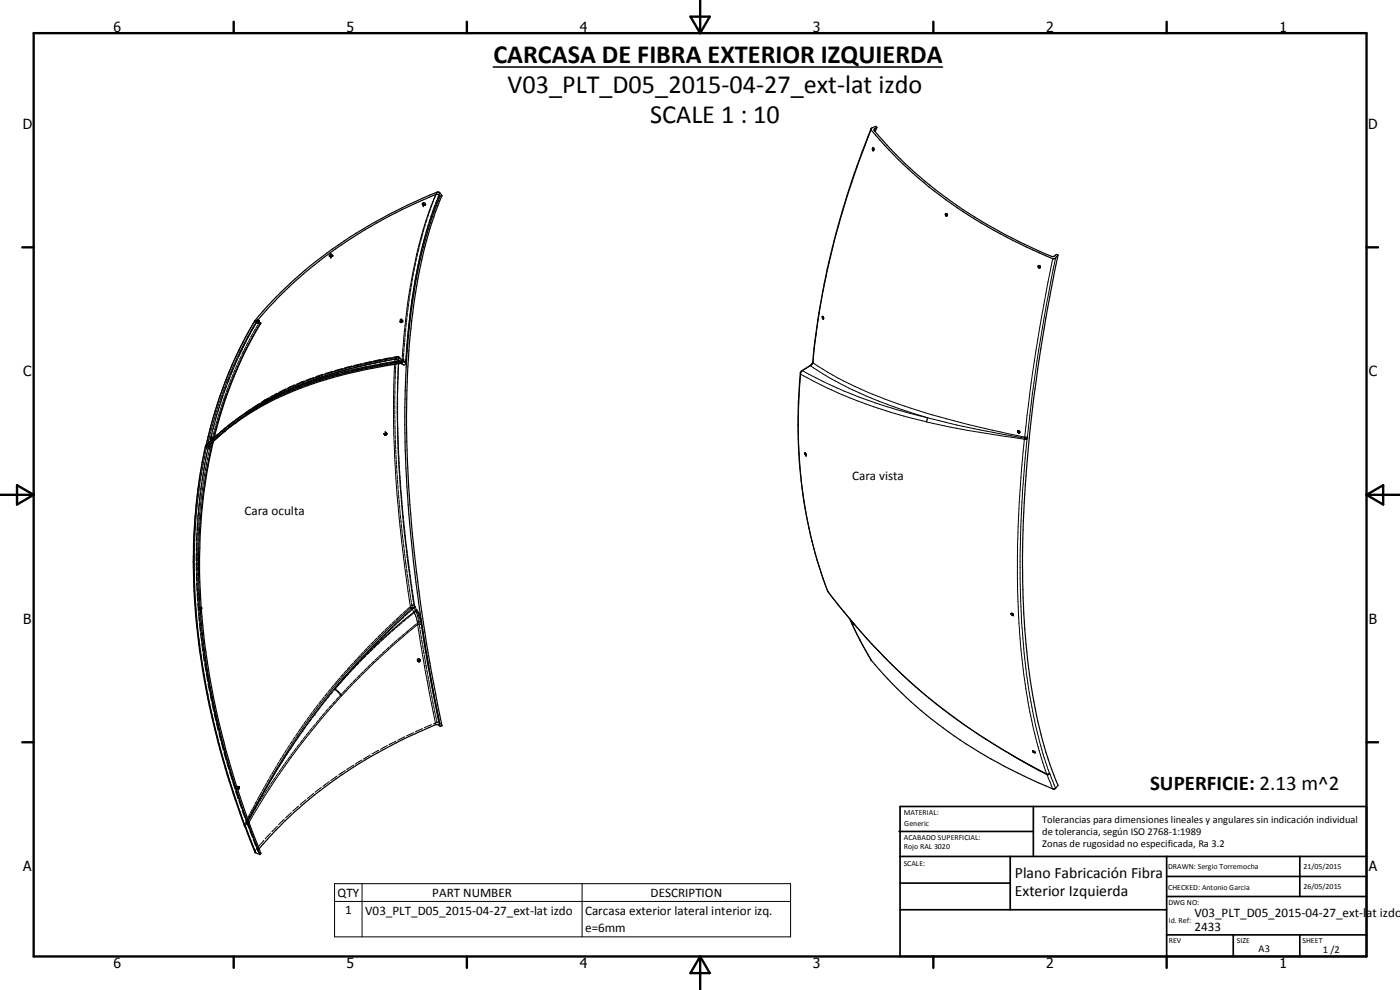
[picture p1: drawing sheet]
<svg xmlns="http://www.w3.org/2000/svg" width="420mm" height="297mm" viewBox="0 0 420 297" stroke-linecap="round" stroke-linejoin="round" font-family="sans-serif">
<g fill="none" stroke="#000" stroke-width=".3">
<path d="M261.4 39a261.8 261.8 0 0 0-8.5 24.5l-3.6 13.3a220.2 220.2 0 0 0-4.7 25.7l-.6 6.4M262.8 38.4l-.3 .8M130.2 59.9l-.4 1.1M130.8 58.3a148 148 0 0 0-9.4 41.1l-.7 9.1M130.8 58.5l-.5 1.1M131.1 57.7l-.2 .5M131.6 58.7l-.4 1.1M131.9 58.6a140.5 140.5 0 0 0-9.3 39.3l-.9 10.9M132 57.8l-.3 .6M98.8 76.7h.1M98.8 76.7l.2 .2M98.9 76.7h.1"/>
<path d="M98.9 76.6h.1M98.9 76.6l-.1 .1M99.1 76.6h.1M99.1 76.6l-.3 .1M99.1 77l.1 .1M99.4 76.2l-.5 .4M99.4 76.2h.1M99.4 76.2l.2 .1M99.7 76.5l.2 .1M124.7 78.9l-.2 1.2M125 77.4l-.2 1.1M125.4 75.9l-.3 1.2"/>
<path d="M125.5 79l-.2 1.2M125.8 74.4l-.3 1.2M125.9 77.6l-.3 1.1M126.1 72.9l-.3 1.2M126.2 76.1l-.3 1.2M126.5 71.5l-.3 1.1M126.6 71.2h.1M126.6 74.6l-.3 1.2M126.7 61.1h.1M126.7 61.2h.1M126.7 61.2l.1 .1M126.8 61.2h.1"/>
<path d="M126.8 61.1h-.1M126.8 61v.1M126.9 70l-.3 1.2M126.9 60.9v.1M126.9 61.5l.1 .2M126.9 73.1l-.3 1.2M127 72.8h.1M127 61.1h.1M127.1 60.8l-.1 .1M127.2 60.8h.1M127.2 60.8l-.4 .2M127.2 61l-.4 .2"/>
<path d="M127.3 68.5l-.4 1.2M127.3 71.6l-.3 1.2M127.4 71.4h.1M127.4 60.7l.1 .3M127.6 61.1l.1 .2M127.7 67.1l-.3 1.1M127.7 70.2l-.3 1.2M128.1 68.7l-.3 1.2M128.2 65.7l-.4 1.1M128.6 67.3l-.4 1.2M128.7 64.2l-.4 1.1M129 65.8l-.3 1.2"/>
<path d="M129.2 62.8l-.4 1.1M129.5 64.4l-.4 1.1M129.7 61.3l-.4 1.2M130 62.9l-.4 1.2M130.5 61.5l-.4 1.2M131.1 60.1l-.5 1.1M315.9 77.6a529.7 529.7 0 0 0-8.4 53.5M316.8 77.4a543.7 543.7 0 0 0-8.5 53.7M74.6 99.6l-.6 1M75.1 100l-.1 .3M75.3 98.3l-.6 1M75.5 99.4l-.5 .9"/>
<path d="M76.1 96.9l-.6 1.1M76.1 98.2l-.5 .9M76.2 98.1l-.1 .1M76.2 98.1l-.8 1.4M76.5 97.5l-.3 .6M76.5 96.2l-.3 .5M76.6 98.8l-.6 1M76.6 98.8h.1M76.8 96.8a124.5 124.5 0 0 0-14.7 37.3M76.9 96.5l.1 .1M77 96.8l-.6 1M77 96.4h.1"/>
<path d="M77.1 96.2h.1M77.2 96.8l.2 .1M77.3 96.1l-.3 .3M77.3 96v.1M77.3 95.9v.1M77.3 95.9h.1M77.3 95.9l-.2 .3M77.4 95.9h.1M77.4 95.9l.1 .1M77.4 97.5l-.7 1.1M77.4 96l-.5 1M77.4 96.1l-.3 .5"/>
<path d="M77.5 95.9l-.1 .2M77.5 96.6v.2l.1-.2M77.7 96.1l.1 .1M77.8 96.7l-.3 .5M119.9 96.3l.1 .1M120 96.4h.1M120.1 95.9h.1M120.1 96.6l.1 .1M120.6 95.8l-.3 .5-.3 .1M120.6 95.8l-.5 .1M120.6 95.8l.1 .2M120.8 96.1l.1 .2"/>
<path d="M121.7 99.9l-.1 1.2M121.8 98.3l-.1 1.3M122 96.9l-.2 1.1M122.1 95.3l-.1 1.3M122.3 93.9l-.1 1.1M122.5 92.3l-.2 1.2M122.6 98.6l-.1 1.1M122.7 90.8l-.2 1.2M122.8 97l-.2 1.3M122.9 89.3l-.2 1.3M123 95.5l-.2 1.2M123.1 87.8l-.1 1.2"/>
<path d="M123.1 94l-.1 1.2M123.3 92.5l-.2 1.2M123.3 86.3l-.1 1.2M123.5 91l-.2 1.2M123.6 84.8l-.2 1.2M123.7 89.5l-.1 1.2M123.9 83.3l-.3 1.2M123.9 88l-.1 1.2M124.2 86.5l-.2 1.2M124.2 81.8l-.3 1.2M124.4 85l-.2 1.2M124.4 80.3l-.2 1.2"/>
<path d="M124.7 83.5l-.2 1.2M125 82l-.3 1.2M125.3 80.5l-.3 1.2M65.6 120l-.3 1.1M66.1 118.6l-.4 1.1M66.5 119.9l-.3 1.1M66.6 117.2l-.4 1.1M67 118.5l-.4 1.1M67 118.5l-.8 2.2M67 118.4v.1M67.1 115.8l-.4 1.1M67.3 119.3l-.3 1.1"/>
<path d="M67.5 117.1l-.4 1.1M67.6 114.4l-.3 1.1M67.8 117.9l-.4 1.1M67.9 115.8l-.8 2.2M68 115.7l-.4 1.1M68.2 113l-.4 1.1M68.4 116.4l-.5 1.1M68.5 114.3l-.4 1.1M68.8 111.6l-.5 1.1M68.9 115l-.5 1.1M69 113.1l-.9 2.2M69.1 112.9l-.4 1.1"/>
<path d="M69.4 110.2l-.5 1.1M69.4 113.6l-.4 1.1M69.7 111.5l-.5 1.1M69.9 108.9l-.4 1.1M70 112.3l-.5 1M70 112.2v.1M70.1 110.4l-.9 2.2M70.3 110.1l-.5 1.1M70.6 110.9l-.5 1M70.6 107.5l-.5 1.1M70.8 108.8l-.5 1.1M71.2 109.5l-.5 1.1"/>
<path d="M71.2 106.2l-.5 1M71.2 107.8l-.9 2.1M71.4 107.4l-.5 1.1M71.6 106.9l-.1 .3M71.7 106.9l-.1 .2M71.8 108.1l-.5 1.1M71.8 104.8h.1M71.8 104.8l-.5 1.1M72.1 106l-.4 .9M72.4 106.8l-.5 1M72.5 105.2l-.9 1.7M72.5 103.5l-.5 1.1"/>
<path d="M72.7 104.7h.1M72.7 104.7l-.5 1.1M73.1 105.4h.1M73.1 105.4l-.6 1.1M73.2 102.2l-.6 1.1M73.4 103.4l-.6 1M73.7 104.1l-.5 1.1M73.9 100.8l-.6 1.1M74.5 102.7l-.6 1.1M74.7 100.7l-.5 1.1M75 100.3l-.1 .2M75 100.3l-2.3 4.3"/>
<path d="M75.1 101.4l-.5 1.1M75.8 100.1l-.5 1M79.8 120h.3M80.5 119.4h.1M80.5 119.4l-2.1 1.3M80.7 119.8l-.6 .2M80.8 120h.1M80.8 120l-1 .6M81.1 119.3l-1.1 .6M81.5 119.6l-1 .6M81.7 119.4l-1 .5M81.9 119.5l-1.1 .6 1.1-.5"/>
<path d="M81.9 119l-1 .6M82 119.1l-1.1 .5M82.2 119.5h.1M82.3 119h.1M82.3 118.6l-1 .6M82.6 119.1l-2 1M82.9 118.9l-1.1 .6M83 118.7l-1 .6M83.1 118.8l-.9 .5M83.1 118l-2 1.1M83.2 118.7l-.1 .1M83.2 118.3l-1 .6"/>
<path d="M83.3 119l-1.1 .5M83.4 118.4l-1.1 .6M83.7 117.9l-1.1 .5M84.4 118.1l-3.1 1.6M84.5 117.6l-1 .6M84.6 118.1l-1.5 .6M84.7 118.4l-1.1 .5M84.8 117.8l-1.1 .5M85 117.7l-1.1 .6M85 117.2l-1.1 .6M85.3 117.9l-2.2 1M85.6 117.5l-1.1 .6"/>
<path d="M85.6 117.5l-.9 .4M85.8 117.5h-.2M85.8 116.6l-2.1 1.1M85.9 116.9l-1.1 .6M86 117.8l-1.1 .4M86 117.2l-1 .5M86.2 117.2l-1.2 .5M86.4 116.6l-1.1 .5M86.9 116.9l-2 1M87.2 116.9l-1.1 .4M87.2 116.3l-1.1 .5M87.3 116.8l-1.1 .5"/>
<path d="M87.4 117.2l-1.1 .4M87.7 116l-1.1 .5M88 116.7l-2.2 .9M88.3 116.2l-1.7 .8M88.3 116.2l-1.1 .6M88.5 116.3l-1.1 .5M88.5 115.4l-2.1 1M88.6 115.7l-1.1 .5M88.7 116l-.4 .2M88.7 116.1l-2.3 1M88.8 116.6l-1.1 .5M89 116.1l-1.1 .4"/>
<path d="M89.1 115.4l-1.1 .5M89.7 115.7l-1.1 .4M89.9 115.7l-1.1 .5M89.9 115.1l-1.1 .5M90.1 115.5l-1.1 .5M90.2 116.1l-1.1 .4M90.4 115.5h.1M90.5 114.8l-1.1 .5M90.8 115.7l-2.3 .8M90.8 115.2l-.4 .2M91.3 115.2h.1M91.3 114.6l-1.1 .4"/>
<path d="M91.3 114.3l-2.2 .9M91.4 114.9l-2.2 .9M91.5 115l-1.5 .5M91.6 115.6l-1.1 .4M91.9 115l-2.6 1M91.9 114.3l-1.1 .4M92.2 114.2l-.6 .2M92.6 114.6l-1.1 .4M92.7 114.7l-1.1 .4M92.7 114l-.5 .2M93 115.1a87.8 87.8 0 0 0-18.4 8.9M93.3 113.8l-1.1 .4"/>
<path d="M93.3 114.5l-1.2 .4M93.5 114.7l-2.2 .7M94 114h.1M94.1 114.2l-1.1 .4M94.1 113.5l-1.1 .4M94.1 113.2l-2.2 .9M94.2 113.9l-2.2 .8M94.3 113.9l-2.5 1M94.3 113.9h.1M94.5 114.6l-1.2 .4M94.7 113.3l-1.1 .4M94.7 114l-1.2 .4"/>
<path d="M95 113.2h.1M95.5 113.5l-1.2 .4M95.5 113.8l-1.1 .3M95.5 113l-1.1 .4M95.8 112.9h.1M95.8 113.4l-.6 .2M95.9 114.2l-1.1 .3M96.2 113.6l-1.2 .3M96.2 114h.1M96.3 113.7l-2.2 .8M96.5 113.5h.1M96.7 113.1l-1 .3"/>
<path d="M96.9 112.9l-2.2 .8M96.9 112.5l-1.9 .7M96.9 113.3l-1.1 .4M97 112.3l-2.3 .7M97.2 112.9l-.9 .3M97.4 113.7l-1.2 .3M97.6 112.8l-.4 .1M97.6 112.3l-1.2 .4M97.6 113.2l-1.1 .3M98.3 112.9l-1.1 .3M98.3 112.1l-1.1 .3M98.4 112.6l-.8 .2"/>
<path d="M98.8 113.3l-1.2 .3M99 111.9h-.2M99.1 112.7l-1.2 .3M99.1 112.9l-2.3 .7M99.8 112.1l-2.3 .6M99.8 111.6l-1.9 .6M99.8 112.5l-1.2 .3M99.8 112.1l-2.3 .7M99.9 111.4l-2.3 .7M100 111.6l-.7 .2M100.1 112l-1.1 .4M100.2 112.9l-1.1 .3"/>
<path d="M100.4 111.5l-.4 .1M100.5 112.3l-1.1 .3M101.2 111.2l-1.2 .3M101.2 112.1l-1.1 .3M101.3 111.7l-1.2 .4M101.6 111.6l-1.2 .3M101.7 112.5l-1.2 .3M102 112.1l-2.3 .6M102 111.9l-1.1 .3M102.6 111.3l-1.1 .3M102.6 111.3l-2.3 .6M102.6 110.8l-1.9 .6"/>
<path d="M102.6 111.7l-1.1 .3M102.8 110.6l-2.4 .6M103.1 111.2l-1.2 .3M103.2 112.1l-1.2 .3M103.3 110.6l-.4 .1M103.5 111.5l-1.2 .3M104 110.4l-1.8 .6M104.1 111.3l-1.2 .3M104.2 110.9l-.9 .2M104.6 110.8l-1.6 .4M104.6 111.8l-1.1 .3M104.8 110.3l-1.2 .3"/>
<path d="M104.8 111.4l-2.3 .6M105 111.2l-1.2 .3M105.4 110.5l-.9 .3M105.4 110.5l-2.2 .6M105.5 111l-1.1 .3M105.5 111h.1M105.5 110l-1.2 .3M105.7 109.8l-2.4 .6M105.7 110.5l-.6 .2M106.1 111.4l-1.2 .3M106.2 109.9l-1.1 .3M106.5 110.9l-1.2 .2"/>
<path d="M106.5 109.9h.1M106.8 110.2l-.5 .2M106.9 109.6l-1.1 .4M107 110.6l-1.2 .3M107.2 109.6h.1M107.5 110l-2.1 .5M107.5 111.1l-1.1 .3M107.7 110.7h.1M107.7 110.7l-2.3 .6M107.7 109.6l-1.2 .3M107.9 110.5l-1.1 .3M108.3 109.8l-2.3 .6"/>
<path d="M108.4 109.3l-1.2 .3M108.4 110.3l-1.1 .3M108.6 109.1l-2.4 .5M108.7 109.8l-1 .2M109 110.8l-1.1 .2M109.2 109.2l-1.2 .3M109.4 110.2l-1.2 .2M109.8 109l-1.1 .3M109.9 110l-1.2 .2M110.1 109.5l-2.6 .6M110.4 109.3l-1.1 .3M110.5 110.5l-1.2 .2"/>
<path d="M110.6 110.1l-2.4 .5M110.6 108.9l-1.1 .2M110.9 109.9l-1.1 .3M111.2 109.1l-2.3 .5M111.3 108.7l-1.2 .2M111.4 109.7l-1.2 .2M111.5 108.5l-2.3 .5M111.9 109.1l-1.5 .3M112 110.2l-1.2 .2M112.1 108.6l-1.2 .2M112.4 109.6l-1.2 .3M112.7 108.4l-1.1 .2"/>
<path d="M112.8 109.4l-1.1 .2M113.1 108.8h.1M113.1 108.8l-1.2 .3M113.4 108.7l-1.2 .3M113.4 109.9l-1.1 .3M113.4 109.6l-2.2 .4M113.6 108.3l-1.2 .2M113.9 109.3l-1.2 .3M114 108.5l-2.3 .5M114.2 108.1l-1.2 .2M114.3 109.1l-1.2 .3M114.5 107.9l-2.4 .4"/>
<path d="M114.6 108.5l-1.2 .3M114.9 109.7l-1.2 .2M115 108l-1.1 .2M115.4 109.1l-1.2 .2M115.6 107.7l-1.1 .3M115.7 108.9l-1.1 .2M116.1 108.2l-2.4 .5M116.4 109.1l-2.4 .4M116.4 109.4l-1.2 .2M116.4 108.1l-1.2 .3M116.5 107.7l-1.2 .2M116.9 108l-2.3 .5"/>
<path d="M116.9 108.8l-1.2 .2M117.1 107.5l-1.2 .2M117.2 108.6l-1.2 .2M117.4 107.3l-2.4 .4M117.6 107.9l-1.2 .3M117.9 109.2l-1.2 .2M118 107.4l-1.2 .3M118.4 108.6l-1.2 .2M118.4 108.7a353.2 353.2 0 0 0 4.8 73.7M118.5 118.6v1.2M118.5 115.6v1.2M118.5 117.1v1.2"/>
<path d="M118.5 107.8v.6M118.5 107.8l-1.8 .3M118.6 107.7l-.1 .1M118.6 114.2v1.2M118.6 107.8h-.1M118.6 107.2l-1.2 .2M118.6 112.6v1.2M118.7 107.7h.1M118.7 107.7l.4 .1M118.7 111.2l-.1 1.2M118.7 108.4l-1.2 .2M118.7 107.7l-1.2 .2"/>
<path d="M118.8 107.7h.2M118.8 107.7l-.6 .1M118.8 109.7l-.1 1.2M118.8 107.7h.1M118.8 108.2v1.2M118.9 107.7h.1M118.9 107.7l.6 .5M118.9 107.3l-.1 .6M118.9 107.3l-.6 .1M119 107.1l-.1 .2M119 107.7h.1M119 107.7l.8 .5"/>
<path d="M119.2 107.2l-.3 .1M119.2 108.6l-2.3 .4M119.3 118.8v1.2M119.3 107l.2 .1M119.4 107h.1M119.4 109l-1.2 .1M119.4 117.3l-.1 1.2M119.4 107l-1.4 .2M119.4 108l.2 .2zM119.4 115.8v1.2M119.4 114.3v1.2M119.5 107.3l.2 .2"/>
<path d="M119.5 112.8v1.2M119.5 107.1h.2M119.5 107.1l.5 .4M119.5 107.1l-.6 .1M119.5 111.3v1.2M119.6 108.8a364.4 364.4 0 0 0 4.7 73.4M119.6 107l.3 .4M119.6 109.9l-.1 1.1M119.6 108.2l.3 .3M119.6 108.2v.3M119.7 107.4h.1M119.7 107.5v.6"/>
<path d="M119.7 107.4v.1M119.7 107.1l.5 .4M119.8 107.4h.1M119.9 107.4l1.3 1.2M119.9 108.4l-1.2 .1M120.2 108.2l-1.2 .2M120.2 108.8l.3 .2M120.2 108.6l.5 .4M120.3 108.8v.1M120.3 108.8h.1M120.3 108.8l-.6-.4-.1 1.2M120.3 108.8l-.6 .1"/>
<path d="M120.4 109h.1M120.5 109l.4 .3M120.6 108.9h.1M120.6 108.9l.1 .1M120.7 109h.1M120.7 108.5h.6l.4 .3M120.7 108.5l-.2 .5M120.7 108.5a148.7 148.7 0 0 0-28.3 6.8M120.7 107.9l.4 .4M120.7 109l.2 .3M120.8 108.2l.1 .1M120.8 108.2h.2"/>
<path d="M120.8 108.2l-.6 .1M120.9 108.3h.2M121 108.3l-1.2 .2M121.1 107.4v.8M121.1 108.3h.1M121.2 105.9l-.1 1.2M121.2 108.4v.2M121.2 108.6l.3 .1M121.3 104.4l-.1 1.2M121.3 108l-.8 .1M121.4 102.9l-.1 1.2M121.5 101.4l-.1 1.2"/>
<path d="M121.6 108.1l.3 .1M121.7 108.8a.5 .5 0 0 1-.2 .7 .5 .5 0 0 1-.6-.2M121.9 108.2l-.1 .3M121.9 107.6v.6M122 106.1l-.1 1.2M122.1 104.6l-.1 1.2M122.2 103.1l-.1 1.2M122.3 101.6l-.1 1.2M122.5 100.1l-.1 1.2M240.2 112l.1 .3M240.3 112.3a145.1 145.1 0 0 0 8.1 65.2M240.3 112.3a141.5 141.5 0 0 0 37.9 14.3"/>
<path d="M240.7 111.2h.1M240.8 111.2h.1M240.8 111.2l-.5 1.1M240.8 111.2a148.1 148.1 0 0 0 37.7 14.2M243.1 109.7h.1M243.2 109.7l-2.4 1.5M243.2 109.7a95.6 95.6 0 0 0 17 9.2l7 2.8 11.3 3.7M243.9 108.6l.1 .3M244 108.9l-.8 .8M244 108.9a127.3 127.3 0 0 0 33.6 14.9l13.2 3.6 16.7 3.7M60.7 139.2l-.3 1.1M60.9 137.7l-.2 1.2"/>
<path d="M61.2 136.2l-.2 1.2M61.5 139.1l-.2 1.2M61.5 138.7l-.4 2.4M61.5 134.7l-.2 1.2M61.7 134l.2 .5M61.7 133.9h.1M61.7 133.9l-.1 .6M61.8 133.8l.2 .6M61.8 133.8l-.1 .1M61.8 140l-.2 1.2M61.8 137.6l-.2 1.2M61.8 133.6h.1"/>
<path d="M61.8 133.6l.3 .5M61.8 133.6v.2M61.8 133.6v.1M61.9 136.9v.4M61.9 134.5a181.1 181.1 0 0 0 .5 73.8l2 9.3 2.4 9.3 5.7 18.2M62 134.4l-.1 .1M62 132.9l-.1 .6 .4-.4M62 138.6l-.1 1.1M62.1 135.8l-.5 2.4M62.1 134.1l-.1 .3M62.1 133.5l-.4 .4M62.3 133.2l-.5 .4"/>
<path d="M62.4 137.1l-.3 1.1M62.4 134.7l-.3 1.1M62.4 131.4l-.3 1.2M62.6 133.8l-.1 .2M62.6 133.8l-.3 1.4M62.6 133.8h.1M62.6 134.5l.3 .2M62.6 133.7h.1M62.6 134.4v.1M62.7 133.6h.1M62.7 133.6l-.1 .1M62.7 135.6l-.3 1.2"/>
<path d="M62.8 130l-.4 1.1M62.8 133.4v.1M62.8 133.4l-.1 .2M62.8 134l.3 .2M62.9 134.7l-.2 .6M62.9 132.8l-.1 .6M62.9 134.5v.2M63 131.8l.1 .2M63 132.5l-.3 1.1M63.1 134.2l-.1 .2M63.1 128.6l-.3 1.1M63.1 133.2l-.5 .6"/>
<path d="M63.2 131.3h.1M63.2 131.3l-.1 .1M63.2 133.1l-.6 .6M63.2 132.5l-.5 .4M63.2 131.6v.1M63.2 133.6l-.1 .6M63.3 131.2h.1M63.3 131.2l-.1 .1M63.3 131.4l-.3 1.1M63.3 132.2l-.9 .9M63.3 132l.2 .1M63.3 132.9l-.5 .5"/>
<path d="M63.4 131.3l-.3 .5M63.4 131.2h.1M63.4 131.1v.2M63.4 131.1l-.1 .1M63.4 131.3h.1M63.4 131.1l.1 .1M63.4 132.2l-1.1 1.1M63.4 132l-.8 .8M63.5 127.1l-.3 1.2M63.6 132.2l-.3 1.1M63.6 131.7h.1M63.7 129.9l-.3 1.2"/>
<path d="M63.7 129.6l-.6 2.3M63.7 132.8l-.4 .3M63.7 131.3l.2 .1M63.7 132.7l-.9 .8M63.8 131.4h.1M63.8 131.7l-.2 .3M63.8 131.4l-.2 .3M63.9 131.4h.1M63.9 131.4l-.5 .8M63.9 125.6l-.3 1.2M64 128.4l-.3 1.2M64 132.4l-.4 .4"/>
<path d="M64.3 131.4l-.7 .7M64.3 129.3l-.3 1.1M64.3 124.2l-.3 1.2M64.4 127l-.3 1.1M64.4 126.8l-.6 2.3M64.5 131.1l-.8 .7M64.5 131l-.8 .8M64.7 127.8l-.3 1.2M64.7 122.8l-.3 1.2M64.8 125.6l-.3 1.1M64.9 130.8l-.2 .1M65.1 126.4l-.3 1.2"/>
<path d="M65.2 124l-.7 2.3M65.2 121.4l-.4 1.2M65.2 131.3l-.9 .8M65.3 121.1h.1M65.4 130.5l-.9 .7M65.4 130.3l-1.1 1M65.5 125l-.3 1.1M65.6 130.2l-.3 .2M65.6 122.7l-.3 1.2M65.6 130l-.9 .8M65.6 130.1l-1.9 1.8 .2-1.2M65.9 130.6l-2.2 2.2"/>
<path d="M65.9 123.5l-.3 1.2M66 121.3l-.6 2.2M66.1 121.3l-.4 1.1M66.3 130.3l-.9 .8M66.4 122.1l-.4 1.1M66.5 121.8h.1M66.5 129.5l-.9 .8M66.7 130l-.2 .2M66.7 129.3h.1M66.7 129.1l-.8 .7M66.8 120.6l-.3 1.2M67 128.9l.9-.7-1.9 1.6"/>
<path d="M67.6 129.2h.1M67.6 128.5l-.9 .8M67.7 129.2l-1.1 .8M67.7 128.4l-1.8 1.5 .9-.7M67.8 129.2l-4.4 3.8M68 128.2l-1 .7M68.3 128.7l-.6 .5M68.5 128.4l-.9 .8M68.8 127.6l-1 .8M68.9 128.2l-.9 .7M69.1 127.2l-1 .7M69.2 127.3l-1 .7"/>
<path d="M69.4 127l-1 .8M69.8 127.5l-1 .8 .9-.7M69.9 126.7h.1M69.9 126.7l-.9 .7M70.1 126.7l-2 1.4M70.3 126.3l-1 .7M70.3 126.3l-.9 .7M70.4 126.3l-1 .7M70.7 126.7l-1.5 1.3M70.8 126.7h.1M70.8 126.7l-.9 .7M71.2 125.8l-1 .7"/>
<path d="M71.4 126.3l-1 .7M71.5 125.5l-1 .7M71.5 125.5l-.9 .6M71.6 125.4l-.1 .1M72 125.8l-.9 .7M72.3 124.9l-.9 .7M72.4 125l-1.9 1.3M72.6 125.4l-1 .7M72.7 124.6l-.8 .6M72.7 124.6l-1 .7M72.8 124.5l-2 1.4M72.8 124.5l-.1 .1"/>
<path d="M73.1 124.9l-1.9 1.5M73.2 125l-.9 .6M73.5 124.1l-1 .7M73.8 124.5l-1 .7M74 123.8l-1 .7M74.1 123.7l-1 .7M74.4 124.1l-.3 .2M74.7 123.2l-1 .7M74.9 123.4l-2 1.2M75.1 123.6l-1.7 1.2M75.2 123l-1 .6M75.3 122.7l-2 1.4"/>
<path d="M75.4 122.9l-1 .6M75.5 123.4a75.9 75.9 0 0 0-11.9 9.2M75.6 122.7l-.6 .4M75.6 123.2l-2 1.4M76 122.4l-.4 .3M76.3 122.8l-1 .7M76.5 122.2l-1 .7M76.7 122l-1.1 .7M76.8 122.5l-1 .6M77.2 121.6l-1 .7M77.4 121.8l-2 1.3M77.6 122l-.6 .3"/>
<path d="M77.6 122l-1 .6M77.8 121.5l-1.1 .5M77.9 121l-2.1 1.3M78 121.2l-1 .7M78.1 121.8l-.5 .2M78.2 121.5l-2.1 1.4M78.4 120.8l-.9 .7M78.9 121.2l-1 .6M79.1 120.7l-1 .6M79.2 120.4l-.5 .3M79.3 121l-1 .6M79.3 120.5l-1 .6"/>
<path d="M79.4 120.1h.1M79.4 120.1l-.2 .3M79.7 120.7l-.5 .3M79.7 120.1l-.5 .3M79.8 120.6l-.1 .1M79.8 120.6l-1.1 .6M79.9 120.5h.1M79.9 120.5l.6-.2-1 .6M80 120.4l-2.1 1.1M80.1 120l-.5 .3M80.2 120.4l-.5 .3M80.4 120.1l-1.1 .5"/>
<path d="M80.6 120.1h-.1M115.1 130l.2 .3M115.2 130.2l.1 .1M115.4 130.5l.1 .1M115.5 129.7h.3l-.1 .3M115.6 130.2l-.3 .1M115.8 129.7l.1 .1M116 129.9l.1 .1M118.5 120.1v1.2M118.5 121.6v1.2M118.5 123.1v1.2M118.5 124.6v1.2"/>
<path d="M118.5 126.1v1.2M118.5 127.6l.1 1.2M118.6 129.1v1.2M118.6 130.6v1.1M118.6 132.1l.1 1.2M118.7 133.5l.1 1.2M118.8 135v1.2M118.8 136.5l.1 1.2M118.9 138l.1 1.2M119 139.5l.1 1.2M119.3 120.3v1.2M119.3 121.8v1.1"/>
<path d="M119.3 123.2v1.3M119.3 124.7v1.2M119.3 126.2l.1 1.2M119.4 127.7v1.2M119.4 129.2l.1 1.2M119.5 130.7v1.2M119.5 132.2v1.1M119.5 133.6l.1 1.3M119.6 135.2l.1 1.1M119.7 136.7v1.1M119.7 138.1l.1 1.2M119.8 139.6l.1 1.2"/>
<path d="M278.2 126.6l12.4 2.6 16.8 2.6M278.5 125.4l15.8 3.6 13.1 2.4M278.5 125.4l-.3 1.2M307.4 131.4l.9 .2M307.4 131.4v.4M307.4 131.8a352.7 352.7 0 0 0-1.9 47 208 208 0 0 0 4.2 37.5l2.2 8.9 2.2 7M307.5 131.1l-.1 .3M308.2 131.7l-.8 .1M308.2 131.7l-.4 3.9a290.4 290.4 0 0 0 1.1 72.2 134.8 134.8 0 0 0 6 24.1M308.3 131.6l-.1 .1M308.3 131.1h-.8M308.3 131.1v.5"/>
<path d="M58.4 158.2h.1M58.4 158.5l-.1 1.3M58.5 157l-.1 1.2M58.6 155.5l-.1 1.3M58.7 154.1l-.1 1.1M58.8 152.6l-.1 1.2M59 151l-.2 1.3M59.1 159.8l-.1 2.4M59.1 149.6l-.1 1.1M59.2 159.9l-.1 1.1M59.3 158.4l-.1 1.2M59.3 158h.1"/>
<path d="M59.3 156.8l-.2 2.4M59.3 148.1l-.2 1.2M59.3 156.8v1.2M59.5 146.6h.1M59.5 155.4l-.1 1.2M59.5 146.6l-.2 1.2M59.5 153.8l-.2 2.4M59.6 159.5l-.1 1.2M59.6 153.9l-.1 1.2M59.6 158v1.2M59.7 145.1l-.2 1.2M59.7 156.5l-.1 1.2"/>
<path d="M59.7 152.4l-.1 1.2M59.8 150.7l-.2 2.5M59.8 155v1.2M59.8 150.9l-.1 1.2M59.9 143.6l-.2 1.2M60 153.5l-.1 1.2M60 149.4l-.1 1.2M60.1 152l-.1 1.2M60.1 147.7l-.3 2.5M60.1 142.1l-.1 1.2M60.2 148l-.1 1.1M60.3 150.5l-.2 1.2"/>
<path d="M60.4 146.5l-.2 1.1M60.4 146.4v.1M60.4 140.6l-.2 1.3M60.5 149l-.2 1.2M60.5 144.7l-.2 2M60.6 144.9l-.2 1.3M60.7 147.5l-.2 1.2M60.7 143.5v.6M60.8 143.5l-.2 1.2M60.9 146l-.2 1.2M61 141.7l-.3 1.8M61 144.5l-.1 1.2"/>
<path d="M61 142l-.1 1.2M61.3 143l-.2 1.2M61.3 140.5l-.2 1.2M61.5 141.5l-.2 1.2M119.1 141l.1 1.2M119.2 142.5l.1 1.2M119.3 144l.1 1.2M119.4 145.5l.1 1.1M119.5 146.9l.1 1.2M119.6 148.5l.1 1.1M119.7 149.9l.1 1.2M119.9 151.4l.1 1.2"/>
<path d="M119.9 141.1l.1 1.2M120 152.9l.1 1.2M120 142.6l.1 1.2M120.1 154.4l.2 1.2M120.1 144.1l.1 1.2M120.2 145.5l.1 1.2M120.3 155.9l.1 1.2M120.3 147.1l.1 1.1M120.4 157.4l.2 1.1M120.5 148.5l.1 1.2M120.6 158.8l.1 1.2M120.6 150l.1 1.2"/>
<path d="M120.7 151.5l.1 1.2M120.9 153v1.2M121 154.5l.1 1.1M121.1 156l.1 1.1M121.3 157.4l.1 1.2M121.4 158.9l.2 1.2M58.1 164.5v1.2M58.1 166v1.3M58.1 169v1.2M58.1 170.6v1.1M58.1 167.6v1.1M58.1 172l.1 1.3"/>
<path d="M58.2 163.1l-.1 1.2M58.2 161.5v1.2M58.2 173.5v1.3M58.2 175l.1 1.3M58.3 176.6v1.2M58.3 160l-.1 1.2M58.4 178.1l.1 1.1M58.5 179.6v1.2M58.9 168.9v2.4M58.9 165.9v2.4M59 172v2.4M59 175l.1 2.4"/>
<path d="M59 170.3v1.2M59 165.8v1.2M59 167.3v1.2M59 168.8v1.2M59 162.9l-.1 2.4M59 171.8l.1 1.2M59 164.3v1.2M59.1 162.8l-.1 1.2M59.1 173.3v1.2M59.1 174.8l.1 1.2M59.1 161.3v1.3M59.2 178l.1 2.4"/>
<path d="M59.2 176.3l.1 1.2M59.3 177.8v1.1M59.3 167v1.2M59.3 168.5v1.3M59.3 170.1v1.1M59.3 165.5v1.3M59.3 179.2l.1 1.3M59.3 164v1.2M59.3 171.6v1.2M59.3 173.1l.1 1.2M59.4 162.5v1.2M59.4 174.6v1.2"/>
<path d="M59.4 162.2h.1M59.5 161l-.1 1.2M59.5 176.1v1.2M59.5 177.6h.1M59.5 177.6l.1 1.2M59.6 179.1l.1 1.2M120.8 160.3l.1 1.2M120.9 161.8l.2 1.2M121.1 163.3l.1 1.2M121.3 164.8l.1 1.1M121.4 166.2l.2 1.2M121.6 167.7l.2 1.2"/>
<path d="M121.6 160.4l.1 1.2M121.7 161.8l.2 1.3M121.8 168.9h.1M121.8 169.2l.2 1.2M122 163.4l.1 1.1M122 170.7l.2 1.2M122.1 164.8l.1 1.2M122.2 172.2l.2 1.2M122.3 166.3l.2 1.2M122.4 173.7l.2 1.1M122.5 167.8l.1 1.2M122.6 169h.1"/>
<path d="M122.6 175.1l.2 1.2M122.6 169.2l.2 1.2M122.8 176.6l.2 1.2M122.8 170.7l.2 1.2M123.1 178.1l.1 1.1M123.1 172.2l.1 1.2M123.3 179.6l.2 1.1M123.3 173.7l.1 1.2M123.5 175.2l.1 1.1M123.6 176.7l.3 1.1M123.9 178.1l.2 1.2M124.1 179.6l.2 1.2"/>
<path d="M248.4 177.3v.2M248.4 177.5h.1M248.4 177.5a179.2 179.2 0 0 0 60.9 52.2l4.8 2.5M58.5 181.1l.1 1.1M58.7 182.5v1.3M58.7 184l.2 1.3M58.9 185.5l.1 1.2M59 187l.2 1.2M59.2 188.5l.1 1.2M59.3 181l.2 2.4M59.4 190l.1 1.2M59.5 180.8v1.1"/>
<path d="M59.6 182.2v1.2M59.6 191.5l.1 1.2M59.6 184.1l.2 2.4M59.7 180.6l.1 1.2M59.7 183.7l.1 1.2M59.7 182.4h.1M59.7 182.9h.2M59.7 193l.2 1.2M59.8 182.2v.1M59.8 182.1l.1 1.2M59.8 185.2l.1 1.2M59.8 182.2h.1"/>
<path d="M59.8 182.2l-.1 .3M59.8 182.8h.1M59.8 187.1l.3 2.4M59.9 183.6l.1 1.2M59.9 182.1v.1M59.9 194.5l.2 1.2M60 182.1h.1M60 182.1l-.1 .7M60 182.1l.1 .1M60 186.7l.1 1.2M60 185.1l.1 1.2M60.1 183h.1"/>
<path d="M60.1 188.2l.1 1.2M60.1 186.6l.2 1.2M60.1 196l.2 1.1M60.2 190.1l.3 2.4M60.3 183h.1M60.3 189.7l.1 1.2M60.3 182.2l.2 .1M60.3 188.1l.1 1.2M60.4 197.5l.1 1.1M60.4 182.9l-.2 .1M60.4 182.4l-.2 .3M60.4 191.2l.2 1.1"/>
<path d="M60.5 189.6l.1 1.2M60.5 198.6h.1M60.5 193.1l.4 2.4M60.6 198.9l.2 1.3M60.7 191.1l.1 1.2M60.7 192.7l.1 1.1M60.8 194.1l.2 1.2M60.9 192.6l.1 1.2M60.9 196.1l.4 2.4M61 194.1l.2 1.2M61 195.6l.2 1.2M61.2 195.6l.2 1.2"/>
<path d="M61.2 197.1l.2 1.2M61.4 197.1l.2 1.2M61.4 199.1l.4 2.4M61.5 198.5l.2 1.3M61.7 198.6l.2 1.2M106 198.9l-.8 .9M106.7 199.7l-.8 .9M106.8 199.9l-.9 .8M107 197.8l-.8 .9M107.6 198.6l-.7 .9M107.8 198.8l-.8 .9M108 196.7l-.8 .9"/>
<path d="M108.7 197.5l-.8 .9M108.8 197.8l-.8 .8M109 195.6l-.8 .9M109.7 196.5l-.8 .8M109.8 196.8l-.8 .8M110.1 194.6l-.8 .9M110.7 195.4l-.8 .9M110.9 195.7l-.8 .8M111.1 193.5l-.8 .9M111.2 199.3l-.9 .9M111.7 194.4l-.8 .8M112 194.7l-.9 .8"/>
<path d="M112.1 192.4l-.8 .9M112.3 198.3l-.8 .8M112.8 193.3l-.8 .8M113 193.7l-.8 .8M113.2 191.4l-.9 .8M113.4 197.2l-.8 .9M113.8 192.2l-.8 .9M114.1 192.7l-.9 .8M114.2 190.4l-.8 .8M114.6 196.2l-.9 .8M114.9 191.2l-.9 .8M115.1 191.7l-.8 .7"/>
<path d="M115.3 189.3l-.8 .8M115.7 195.2l-.9 .8M115.9 190.2l-.8 .8M116.2 190.7l-.9 .8M116.4 188.3l-.9 .8M116.8 194.1l-.9 .8M117 189.1l-.9 .8M117.3 189.7l-.9 .8M117.4 187.2l-.8 .9M117.9 193.1h.1M117.9 193.1l-.9 .8M118.1 188.1l-.9 .8"/>
<path d="M118.4 188.7l-.9 .8M118.5 186.2l-.8 .8M119.1 192.1l-.9 .8M119.1 187.1l-.8 .8M119.5 187.7l-.9 .8M119.6 185.3l-.8 .7M119.6 185.2v.1M120.2 186.1l-.9 .8M120.3 191.1l-.9 .8M120.7 186.8l-1 .8M120.7 184.2l-.9 .8M121.3 185.1l-.9 .7"/>
<path d="M121.4 190.1l-.9 .8M121.8 185.9l-.9 .7M121.8 183.2l-.9 .8M122.4 184.1l-.9 .8M122.6 189.1l-.9 .8M122.9 185l-.9 .7M122.9 182.2l-.9 .8M123.2 182.4l.3 .4M123.2 182.4a202.5 202.5 0 0 0-48.8 63.9M123.5 182.3l.1 .4M123.5 183.1l-.9 .8M123.5 182.8a238 238 0 0 0-16.4 16l-6.7 7.8"/>
<path d="M123.5 181l.1 .6M123.6 181.6l.1 .3M123.6 181.6l-.5 .4M123.6 182.7l-.1 .1M123.6 182.7l.6 .9M123.8 188.1l-1 .8M123.9 181.5l-.3 .1M123.9 182.2l.3 .3M124.1 184l-1 .8M124.2 182.5l.2 .3M124.2 181.5h.1M124.2 182.5l-.5 .4"/>
<path d="M124.2 183.6l.8 1.9 .3 1.9M124.2 183.6a178.9 178.9 0 0 0-23.8 23M124.2 181.5l.2 .2M124.3 182.2l-1.1 .2M124.3 182.2l-.7 .5M124.3 182.2l.5 .8M124.3 182.4l-.1 .1M124.3 181.1l.1 .6M124.4 181.7v.1M124.5 181.9l.1 .1M124.5 183.1l.2 .4M124.6 182l-.1 .2"/>
<path d="M124.6 182l.2 .4M124.7 183.5l.3 .6M124.7 183.5l-.4 .4M124.8 183l-.6 .6M124.8 183l.8 1.6 .8 2.8M124.9 183.4h.1M124.9 183.4l-.2 .1M125 182.7l.2 .3M125 187.2l-1 .8M125.2 198.2l.3 .2M125.2 184.4l.3 1.2M125.2 183l-.1 .2"/>
<path d="M125.2 183l.2 .4M125.3 198.3l.1 .1M125.3 187.4h1.1M125.3 187.4l2.5 14.8 3 15.2M125.3 187.4l-3 2.5a229.1 229.1 0 0 0-19.7 18.8M125.4 183.4v.1M125.5 198.5h.1M125.5 183.7l.5 1M125.6 185.9l.1 .7M125.7 197.6l-.4 .3M125.7 186.6l.1 .6M125.7 186.6l-.4 .4"/>
<path d="M125.8 197.7h.1M125.8 197.7l.3 .2M125.8 187.5l.2 1.2M126 186.5l-.3 .1M126.1 184.9l.3 .9M126.1 189l.2 1.2M126.3 186.5l.2 .1M126.3 190.5l.2 1.2M126.4 187.4l2.8 16.9 2.7 13.4M126.4 186.1l.1 .5M126.5 186.6l.1 .6M126.6 192l.2 1.3"/>
<path d="M126.6 187.5l.2 1.1M126.8 193.5l.2 1.3M126.9 188.9l.2 1.2M127.1 195.1l.2 1.2M127.1 190.4l.2 1.2M127.3 196.6l.2 1.1M127.3 191.9l.2 1.1M127.5 197.7v.1M127.6 198.1l.2 1.2M127.6 193.3l.2 1.1M127.8 194.7l.2 1.2M127.8 199.6h.1"/>
<path d="M127.8 199.6l.2 1.2M128 196.2l.3 1.2M128.3 197.6l.2 1.2M128.6 199.1l.2 1.1M255 185.8l2.3 4.7 4.1 7.5M60.8 200.4h.1M60.8 200.4l.2 1.2M61.1 201.9l.2 1.2M61.3 203.4l.2 1.2M61.6 204.9l.2 1.1M61.7 200l.2 1.2M61.9 206.3l.2 1.2"/>
<path d="M61.9 200.1l.2 1.2M61.9 202.1l.4 2.4M62 201.5l.2 1.2M62.1 201.6l.2 1.2M62.1 207.8l.3 1.2M62.2 203l.2 1.2M62.4 203.1l.2 1.2M62.4 205.1l.5 2.3M62.4 209.3l.3 1.2M62.5 204.5l.2 1.1M62.6 204.6l.3 1.1M62.8 205.9l.2 1.2"/>
<path d="M62.8 210.7l.2 1.2M62.9 206l.2 1.2M63 207.4l.3 1.2M63 208l.5 2.4M63.1 212.2l.2 1.2M63.2 207.5l.2 1.2M63.3 213.4h.1M63.3 208.8l.3 1.2M63.4 213.7l.3 1.2M63.5 209l.2 1.2M63.6 211l.5 2.4M63.7 210.3l.2 1.2"/>
<path d="M63.7 215.1l.3 1.2M63.8 210.5l.3 1.2M64 211.8l.2 1.2M64 216.6l.3 1.2M64.1 212l.3 1.1M64.3 214l.5 2.3M64.3 213.2l.2 1.2M64.4 218.1l.3 1.1M64.5 213.4l.2 1.2M64.6 214.7l.2 1.2M64.8 219.5l.3 1.2M64.8 214.9l.3 1.2"/>
<path d="M64.9 216.2l.3 1.1M64.9 216.9l.6 2.4M65.1 216.4l.3 1.2M65.3 217.6l.3 1.2M65.5 217.8l.2 1.2M65.6 219.1l.3 1.1M65.7 219.9l.5 2.3M65.8 219.3l.3 1.2M89.4 219.9l-.7 1M90.2 218.6l-.7 1M90.9 219.3h.1M90.9 219.3l-.7 1"/>
<path d="M91 217.4l-.6 1M91.7 218.1l-.7 1M91.9 216.2l-.7 1M92.6 216.9l-.7 .9M92.7 219.6l-.8 1M92.8 215l-.7 .9M93.5 215.7l-.7 1M93.6 218.4l-.7 1M93.7 213.8l-.7 1M94.4 214.5l-.7 .9M94.6 214.2h.1M94.6 212.6l-.8 1"/>
<path d="M94.6 217.3l-.8 .9M95.3 213.3l-.7 .9M95.5 211.4l-.8 1M95.6 216.1l-.8 .9M96.2 212.1l-.7 1M96.4 210.2l-.7 1M96.6 214.9l-.8 1M97.1 211l-.8 .9M97.3 209.1l-.7 .9M97.6 213.8l-.8 .9M98 209.8l-.7 .9M98.2 207.9l-.7 .9"/>
<path d="M98.5 212.6l-.8 .9M99 208.7l-.8 .9M99.2 206.8l-.8 .9M99.6 211.5l-.8 .9M99.9 207.5l-.8 .9M100.1 205.6l-.8 .9M100.4 206.6l2.2 2.1M100.4 206.6a216.3 216.3 0 0 0-25.9 39.8M100.5 206.8l-.4 .5M100.5 206.8l.4 .3M100.6 210.4l-.8 .8M100.9 206.4l-.4 .4"/>
<path d="M101 207.3l.8 .7M101.1 204.5l-.8 .9M101.6 209.2l-.8 .9M101.8 205.3l-.8 .9M101.9 208.2l.3 .4M102.1 203.4l-.9 .9M102.2 208.6l-.4 .4M102.6 208.7a211.3 211.3 0 0 0-28 38.2M102.6 208.1l-.4 .5M102.8 204.2l-.8 .9M102.8 204.1l-.8 .9M103 202.2l-.8 .9"/>
<path d="M103.7 207l-.9 .9M103.7 203l-.8 .9M103.8 203.1l-.8 .9M104 201.1l-.8 .9M104.7 201.9l-.8 .9M104.7 205.9l-.8 .9M104.8 202.1l-.8 .8M105 200l-.8 .9M105.7 200.8l-.8 .9M105.7 201l-.7 .8M105.8 204.8l-.9 .9M106.9 203.7l-.9 .9"/>
<path d="M107.9 202.6l-.8 .9M109 201.5l-.8 .9M110.1 200.4l-.8 .9M124.2 219.8l-2.2 1M126.8 218.6l-2.1 1M128.1 201.1l.2 1.2M128.4 202.6l.2 1.2M128.7 204.1l.2 1.3M128.8 200.5l.2 1.2M128.9 205.6l.3 1.2M129.1 202l.2 1.1M129.2 207.2l.2 1.1"/>
<path d="M129.2 207.1v.1M129.3 203.4l.3 1.2M129.5 208.7l.2 1.1M129.5 217.4l-2.2 1M129.6 204.9l.2 1.1M129.8 210.1l.2 1.3M129.9 206.3l.2 1.1M130.1 211.7l.2 1.2M130.1 207.7l.3 1.2M130.4 213.1l.2 1.3M130.4 209.2h.1M130.4 209.2l.2 1.1"/>
<path d="M130.7 214.7l.3 1.2M130.7 210.6l.2 1.2M131 212l.2 1.2M131 216.2l.1 .6M131.1 216.8l-1 .4M131.3 213.5l.2 1.1M131.4 216.7l-.3 .1M131.6 214.9l.2 1.2M131.7 216.8l.3 .2M131.9 216.4l.1 .6M132 217l.2 .2M132.4 217.5l.3 .3"/>
<path d="M65.1 221l.3 1.2M65.5 222.4l.3 1.2M65.9 223.9l.3 1.1M66 220.5l.3 1.2M66.2 220.8l.3 1.1M66.3 225.3l.3 1.2M66.4 222l.3 1.1M66.4 222.8l.6 2.4M66.6 222.2l.3 1.2M66.7 226.8l.3 1.2M66.7 223.4l.4 1.1M67 223.7l.3 1.1"/>
<path d="M67.1 228.2l.3 1.2M67.1 224.8l.4 1.2M67.2 225.7l.6 2.4M67.3 225.2l.3 1.1M67.5 229.7l.3 1.1M67.6 226.3l.3 1.2M67.7 226.6l.4 1.2M67.9 231.1l.4 1.2M68 227.7l.3 1.2M68 228.6l.7 2.4M68.1 228l.4 1.2M68.4 229.2l.3 1.1"/>
<path d="M68.4 232.5l.3 1.2M68.6 229.5l.3 1.2M68.8 230.6l.4 1.1M68.8 234h.1M68.8 234l.4 1.1M68.9 231.6l.7 2.3M69 230.9l.3 1.2M69.2 232l.4 1.2M69.3 235.4l.3 1.2M69.4 232.4l.4 1.2M69.7 233.4l.4 1.2M69.8 236.9l.3 1.1"/>
<path d="M69.8 234.4l.7 2.4M69.9 233.8l.4 1.2M70.1 234.9l.4 1.1M70.2 238.3l.4 1.1M70.3 235.2l.4 1.2M70.6 236.3l.3 1.1M70.7 239.7h.1M70.7 237.4l.7 2.2M70.7 239.7l.4 1.1M70.8 236.7l.4 1.2M71 236.7h.1M71 236h.1"/>
<path d="M71 236l-.1 .1M71 236.7h.2M71 237.7l.4 1.1M71.1 236.7h.1M71.1 236h.2M71.2 235.9l.1 .1M71.2 236.6h.1M71.3 236h.1M71.3 236v.5M71.3 236.5l-.2 .2M71.3 236.5h.1M71.3 238.1l.4 1.2"/>
<path d="M71.4 236.8h.1M71.5 236h.2M71.5 239.1h.1M71.5 239.1l.4 1.2M71.7 239.6l.4 1.1M77.8 238.9l-.6 1M78 238.6l-.1 .1M78.1 239.3l-.6 1M78.5 237.6l-.5 1M78.6 239.4l-.7 1.1M78.9 238l-.6 1M79.2 236.3l-.5 1.1"/>
<path d="M79.4 238.2l-.7 1M79.6 236.7l-.6 1M80 235l-.6 1.1M80.2 236.9l-.7 1M80.4 235.5l-.6 1M80.7 233.7l-.6 1.1M81.1 235.6l-.7 1M81.1 234.2l-.6 1M81.4 232.5l-.6 1M81.9 234.3l-.7 1M81.9 232.9l-.6 1M82.2 231.2l-.6 1"/>
<path d="M82.7 231.6l-.6 1.1M82.8 233.1l-.7 1M83 229.9l-.6 1M83.5 230.4l-.7 1M83.6 231.8l-.7 1M83.7 228.6l-.6 1M84.3 229.2l-.7 .9M84.5 230.5l-.7 1.1M84.5 227.3l-.6 1M85.1 227.9l-.7 1M85.3 226.1l-.6 1M85.3 229.3l-.6 1"/>
<path d="M85.9 226.7l-.7 .9M86.1 224.8l-.6 1M86.2 228.1l-.7 1M86.7 225.4l-.6 1M86.9 223.6l-.6 1M87.2 226.9l-.8 .9M87.5 224.2l-.6 1M87.7 222.3l-.6 1M88 225.6l-.7 1M88.3 222.9l-.6 1M88.5 221.1l-.6 1M88.9 224.4l-.7 1"/>
<path d="M89.2 221.7l-.7 1M89.9 223.2l-.8 1M90 220.5l-.6 1M90.8 222l-.7 1M91.7 220.8l-.7 1M91.9 239.9l-1.8 1.6M94.1 238l-1.8 1.6M96.4 236.3l-1.8 1.4M98.8 234.5l-1.9 1.4M101.2 232.8l-1.9 1.4M103.6 231.2l-1.9 1.3M106.1 229.6l-2 1.2"/>
<path d="M108.6 228l-2 1.3M111.1 226.6l-2 1.2M113.7 225.1l-2.1 1.1M116.2 223.7l-2 1.1M118.9 222.4l-2.2 1M121.5 221.1l-2.1 1M303.2 226.3l11.1 6.2M311.9 231.1l2.2 1.2M314.1 232.2v.1M314.1 232.3l.2 .2M314.3 232.5l1.6 4.2M314.9 231.9l-.4 .4-.4-.1"/>
<path d="M314.9 231.9l.2 .3M315 232.1l-.5 .3-.4-.1M315.1 232.2l1.7 4.3M315.1 232.2l-.3 .2-.5 .1M71.2 241.1l.3 1.2M71.7 240.2l.8 2.3M71.7 242.6l.3 1.1M72 240.5l.4 1.2M72.2 244l1.4 3.8M72.2 241l.4 1.1M72.5 242l.3 1M72.7 243.1l.8 2.3"/>
<path d="M72.7 245.4l.4 1.1M72.7 242.4l.4 1.2M73 243.4l.4 1.1M73.2 246.8l.2 .6M73.2 243.8l.4 1.2M73.3 247.5h.1M73.3 247.5l.1 .2M73.4 247.4h-.1M73.4 247.4l.2 .2M73.4 247.7l.1 .2M73.4 247.7l.2 .1M73.5 244.8l.4 1.1"/>
<path d="M73.6 248l.2 .2M73.6 247.8v.1M73.6 247.9h-.1M73.6 247.9l.2 .3M73.6 247.7v.1M73.6 247.8l.3 .6M73.6 246.8l-.2 .6M73.7 245.3l.4 1.1M73.7 245.9l.4 1.2M73.8 247l-.4 .6M73.8 248.2l3 7.7M73.9 248.7l.5 1.2"/>
<path d="M73.9 247.3l-.3 .5M74 246.2l.2 .6M74.1 246.8v.1M74.2 247.2v.1M74.2 246.8h.1M74.2 246.7h.1M74.2 246.7l.1 .1M74.2 247.2l.1 .1M74.2 246.8v.5M74.2 247.3h.3M74.2 246.7l.3 .6M74.3 246.8l.1 .1"/>
<path d="M74.3 246.5l-.2 .5 .1-.2M74.3 246.5l-.1 .2M74.3 245.5l-.5 1M74.4 246.6l-.1 .2M74.4 247.1l.1 .1M74.5 247.2l.2 .6M74.5 247.2l-.1 .4 .3 1.1M74.5 247.7l.2 .1M74.5 247.3v.1M74.5 250.2l.5 1.2M74.5 245.7l-.6 1.1M74.6 247.1l-.1 .1"/>
<path d="M74.6 247.6l.1 .2M74.7 246l-.4 .5M74.7 247.8l.2 .5M74.7 248l.4 1M75 249.2l.8 2M75 248.6l.4 1.1M75 244.2l-.5 1M75.1 251.7l.5 1.2M75.2 244.4l-.6 1.1M75.3 249.3l.3 1.1M75.4 244.6l-.6 1.1M75.5 249.9l.4 1.1"/>
<path d="M75.7 253.2l.4 1.2M75.7 242.9l-.6 1M75.7 250.6l.4 1.1M75.9 243.1l-.6 1M76 251.8l.8 2.1M76 251.3l.4 1M76.2 243.3l-.6 1.1M76.2 251.9l.5 1.1M76.3 254.7l.2 .6M76.4 241.6l-.6 1M76.4 255.5h.1M76.4 255.5l.1 .1"/>
<path d="M76.5 252.6l.5 1.1M76.5 255.3v.1M76.7 241.9l-.6 1M76.7 253.2l.5 1.1M77 254.4l.4 1M77 242l-.6 1.1M77.1 254l.4 1-.2-.5M77.1 240.2l-.6 1.1M77.3 254.4l-.8 .9M77.4 240.5l-.6 1.1M77.5 255.7l.3 .1M77.6 254.9l-.2 .4"/>
<path d="M77.6 255.3l.2 .5M77.8 254.7l-.1 .1M77.8 240.7l-.7 1.1M77.8 255.8l.2 .1M78.1 255.9l.2 .1M79.2 252.1l-1.6 1.8M81.2 250l-1.6 1.7M83.2 247.9l-1.6 1.7M85.3 245.8l-1.7 1.6M87.4 243.8l-1.7 1.6M89.6 241.9l-1.8 1.5M100.4 265.1h136.9v16h-136.9z"/>
<path d="M100.4 270.5h136.9M108.7 265.1v16M174.7 265.1v16"/>
</g>
<g fill="none" stroke="#000" stroke-width=".35">
<path d="M261.4 38.7a266.4 266.4 0 0 0-8.6 24.5 233.4 233.4 0 0 0-8.7 43.4l-.3 2.4-3.4 2.5a146.9 146.9 0 0 0 3.3 50.8 121.3 121.3 0 0 0 4.8 15.2 181.1 181.1 0 0 0 63.4 53.6M263.2 38.3l-.8 .4-.1 .2a119.3 119.3 0 0 0 35.7 29.4 147.4 147.4 0 0 0 17.8 8.7l.6-.1 .6-.6 .5 .2M263.2 38.3l-.5 1.2M263.2 38.3l-.3-.4-1.2 .5-.3 .3a128.9 128.9 0 0 0 46.5 35.3l8.1 3.6 .7-.1 .8-1M132.1 58.9l-.5-.6h-.7a134.7 134.7 0 0 0-53.5 37.8l.3 .5M132.1 58.9a137.9 137.9 0 0 0-9.3 39.7 344.8 344.8 0 0 0 2.5 79.2l2.7 18.2 4.1 22M132.7 58.7l-.6 .2M132.7 58.7a146.5 146.5 0 0 0-9.8 44.2 360.9 360.9 0 0 0 3.7 80.7 573.2 573.2 0 0 0 6.1 34.2l-.6 .2M132.7 58.7l-.9-1h-.7a161.2 161.2 0 0 0-31.3 17 116.3 116.3 0 0 0-23.4 21.7l.3 .3 1.3 .6M261.9 44.4l-.1 .5 .2 .2 .2-.1M261.9 45h.1M261.9 44.4h.3v.6"/>
<path d="M261.9 44.4h.2M262.2 45v.1M99.3 77v.1M99.4 77.1h.1M99.8 76.6l-.6 .5h.2M99.8 76.7h.1M99.8 76.7l-.4 .4M99.8 76.6h.1M99.8 76.6v.1M127.1 61.5v.1M127.2 61.4v.1M127.3 61.6h.1"/>
<path d="M127.5 61.6h-.1M127.7 61.2l-.2 .3-.3 .2-.1-.1M127.7 61.2l-.6 .3M127.7 61.3h.1M283.7 64.2l.3-.1 .2 .1v.6l-.4-.1zM284.1 64.1l.2 .5M284.3 64.6v.1M284.3 64.4h.1M311.9 79.7v.4l.3 .2M311.9 79.7l-.3 .1v.4M311.9 79.7h.1M312 79.7l.2 .2"/>
<path d="M312.2 79.9h.1M312.2 79.9v.4M317.5 76.5a449.9 449.9 0 0 0-10.6 97.9 194.6 194.6 0 0 0 7 51.3l3.6 9.9-1.1 1.1a134.9 134.9 0 0 1-55-38.7l-3.3-6-3.1-6.3M76.5 96.2a125.4 125.4 0 0 0-14.7 37.4M77.7 96.6l.6 .3M77.8 96.3l-.3 .3M77.8 96.3l-.2 .3M77.8 96.2v.1M78 97.3a133 133 0 0 0-18 59.8 210.8 210.8 0 0 0 10 76.9l2.7 8.4 5.3 14M78.3 96.9a134.7 134.7 0 0 0-18.2 62.5 166.2 166.2 0 0 0 .3 23M78.3 96.9l-.3 .4M120.2 96.5l.1 .3 .5-.3"/>
<path d="M120.5 96.3h.1M120.6 96.7h.1M120.8 96.5l-.2-.3-.4 .4M120.8 96.5h.1M247 95.7h.1M247 95h-.2l.2 .7M247 95.1l.2 .6M247 95v.1M247.1 95.7h.1M311.6 80.1l.3 .3M311.8 80.4h.1M311.9 80.4h.1"/>
<path d="M312.2 80.3h.1M312.2 80.3l-.2 .1M120.7 109a123.1 123.1 0 0 0-42.2 12.9 79.3 79.3 0 0 0-14.5 10.5M61.8 133.6a156.5 156.5 0 0 0-3.5 45.5 242.7 242.7 0 0 0 18.2 76.5l1.5 .8M61.8 133.6h.1M115.5 130.2l.4-.2h.2l-.3 .6h-.3zM115.8 130l-.2 .2M241.5 136v.1M241.5 135.9l.4 .3 .1 .4zM241.6 136.2v.1M241.7 136.4h.1M241.8 136.1h.1"/>
<path d="M241.8 136.6h.1M305.4 129.7h.1M305.6 129.8v.1M305.6 129.2l-.2 .1 .1 .5 .4 .1 .2-.3M305.6 129.2l.5 .4M305.7 129.2l.4 .4M305.7 129.2l.1 .1M305.8 129.3l.1 .1M60.4 182.4a246.2 246.2 0 0 0 17.9 73.6l-.3 .4M60.4 182.3v.1M60.4 182.3h.1M60.5 182.3v.1"/>
<path d="M60.5 182.4h.1M60.6 182.4l-.2 .5M125.5 198.4l.2-.5h.3l.1 .3-.2 .3M125.5 198.4v.1M125.5 198.1v.1M125.5 198.5h.1M125.8 198.5h.1M125.8 198.1v.1M125.9 197.9l-.4 .5M125.9 198.5h-.4M126.1 198.3v.1M256 186.8l.4 .5"/>
<path d="M303.4 184.1h.5l.2 .4h-.4zM303.5 184v.1M132.1 218a1.14 1.14 0 0 0-1.3-.6 137.7 137.7 0 0 0-51.8 35.8l-1.2 1.5M71.4 236.2h.1M71.5 236.1l-.1 .7h.3l.1-.7M71.5 236v.1M71.5 236l.3 .2M71.7 236.6h.1M71.8 236.5h.1M309.9 225.3l.1 .2M309.9 225.4h.1M309.9 225.3h.1"/>
<path d="M310 225.3l.6 .5-.6-.3M310 225.6h.1M310.6 225.7h.1"/>
</g>
<g fill="#000">
<circle cx="262" cy="45.1" r=".18"/>
<circle cx="99.2" cy="77.1" r=".18"/>
<circle cx="99.3" cy="77.1" r=".18"/>
<circle cx="99.9" cy="76.6" r=".18"/>
<circle cx="127" cy="61.6" r=".18"/>
<circle cx="127.1" cy="61.7" r=".18"/>
<circle cx="127.7" cy="61.3" r=".18"/>
<circle cx="120.9" cy="96.3" r=".18"/>
<circle cx="120.7" cy="109" r=".18"/>
<circle cx="61.8" cy="133.6" r=".18"/>
<circle cx="241.5" cy="135.9" r=".18"/>
<circle cx="241.6" cy="135.9" r=".18"/>
<circle cx="241.9" cy="136.6" r=".18"/>
<circle cx="242" cy="136.6" r=".18"/>
<circle cx="261.4" cy="198" r=".18"/>
<circle cx="304.1" cy="184.5" r=".18"/>
<circle cx="71.5" cy="236.8" r=".18"/>
<circle cx="71.7" cy="236" r=".18"/>
<circle cx="310" cy="225.3" r=".18"/>
<circle cx="310.6" cy="225.8" r=".18"/>
</g>
<path d="M148 20.1h134.9" fill="none" stroke="#000" stroke-width=".46"/>
<g fill="none" stroke="#000" stroke-width=".71">
<path d="M10.1 9.9h400v277.1h-400zM70.1 6.5v3.4M140.1 6.5v3.4M207.2 5h5.8l-2.9 4.9zM210.1 0v9.9M280.1 6.5v3.4M350.1 6.5v3.4M6.7 74.2h3.4M410.1 74.2h3.5M.1 148.5h10M5.1 145.6l5 2.9-5 2.9zM410.1 148.5h10"/>
<path d="M410.1 148.5l5-2.9v5.8zM6.7 222.7h3.4M410.1 222.7h3.5M70.1 287v3.4M140.1 287v3.4M210.1 287v10M210.1 287l2.9 5h-5.8zM280.1 287v3.4M350.1 287v3.4"/>
</g>
<g fill="none" stroke="#000" stroke-width=".51">
<path d="M269.8 249.5h40.3M270.1 242h140v45h-140zM270.1 257h140M303.2 257v16M310.1 242v15M350.1 257v30M390.1 257v12M270.1 265h33.1M270.1 273h80M350.1 269h60M350.1 263h60M350.1 280.5h60"/>
<path d="M370.1 280.5v6.5M390.1 280.5v6.5"/>
</g>
<g font-size="7.9">
<text x="148.1" y="19">CARCASA DE FIBRA EXTERIOR IZQUIERDA</text>
<text x="152.3" y="28">V03_PLT_D05_2015-04-27_ext-lat izdo</text>
<text x="195.1" y="37">SCALE 1 : 10</text>
</g>
<text font-size="6.3" x="345.1" y="237.2">SUPERFICIE: 2.13 m^2</text>
<g font-size="4.7">
<text x="304.6" y="263.5">Plano Fabricación Fibra</text>
<text x="304.6" y="268.9">Exterior Izquierda</text>
</g>
<g font-size="4.2">
<text x="34" y="9.6">6</text>
<text x="104" y="9.6">5</text>
<text x="174" y="9.6">4</text>
<text x="244" y="9.6">3</text>
<text x="314" y="9.6">2</text>
<text x="384" y="9.6">1</text>
<text x="6.8" y="38.7">D</text>
<text x="410.6" y="38.7">D</text>
<text x="7" y="112.9">C</text>
<text x="410.8" y="112.9">C</text>
<text x="7" y="187.1">B</text>
<text x="410.8" y="187.1">B</text>
<text x="7" y="261.4">A</text>
<text x="410.8" y="261.4">A</text>
<text x="34" y="290.4">6</text>
<text x="104" y="290.4">5</text>
<text x="174" y="290.4">4</text>
<text x="244" y="290.4">3</text>
<text x="314" y="290.4">2</text>
<text x="384" y="290.4">1</text>
</g>
<g font-size="3.9">
<text x="255.7" y="144.1">Cara vista</text>
<text x="73.4" y="154.6">Cara oculta</text>
<text x="101.3" y="269.1">QTY</text>
<text x="129.7" y="269.1">PART NUMBER</text>
<text x="195.3" y="269.1">DESCRIPTION</text>
<text x="103.6" y="274.4">1</text>
<text x="109.6" y="274.4">V03_PLT_D05_2015-04-27_ext-lat izdo</text>
<text x="175.6" y="274.4">Carcasa exterior lateral interior izq.</text>
<text x="358.5" y="275.1">V03_PLT_D05_2015-04-27_ext-lat izdo</text>
<text x="175.6" y="279.8">e=6mm</text>
<text x="358.5" y="279.4">2433</text>
</g>
<g font-size="3.1">
<text x="312.7" y="246.8">Tolerancias para dimensiones lineales y angulares sin indicación individual</text>
<text x="312.7" y="250.4">de tolerancia, según ISO 2768-1:1989</text>
<text x="312.7" y="254">Zonas de rugosidad no especificada, Ra 3.2</text>
<text x="377.7" y="285.6">A3</text>
<text x="397" y="285.9">1 /2</text>
</g>
<g font-size="2.4">
<text x="271.2" y="244.4">MATERIAL:</text>
<text x="271.3" y="252">ACABADO SUPERFICIAL:</text>
<text x="271.4" y="247.9">Generic</text>
<text x="271.3" y="254.6">Rojo RAL 3020</text>
<text x="271.2" y="259.7">SCALE:</text>
<text x="350.6" y="260.8">DRAWN: Sergio Torremocha</text>
<text x="391.2" y="260.6">21/05/2015</text>
<text x="350.6" y="267">CHECKED: Antonio Garcia</text>
<text x="391.2" y="266.7">26/05/2015</text>
<text x="350.6" y="271.4">DWG NO:</text>
<text x="350.8" y="276.9">Id. Ref:</text>
<text x="350.8" y="282.8">REV</text>
<text x="371.2" y="282.9">SIZE</text>
<text x="390.9" y="282.9">SHEET</text>
</g>
</svg>
